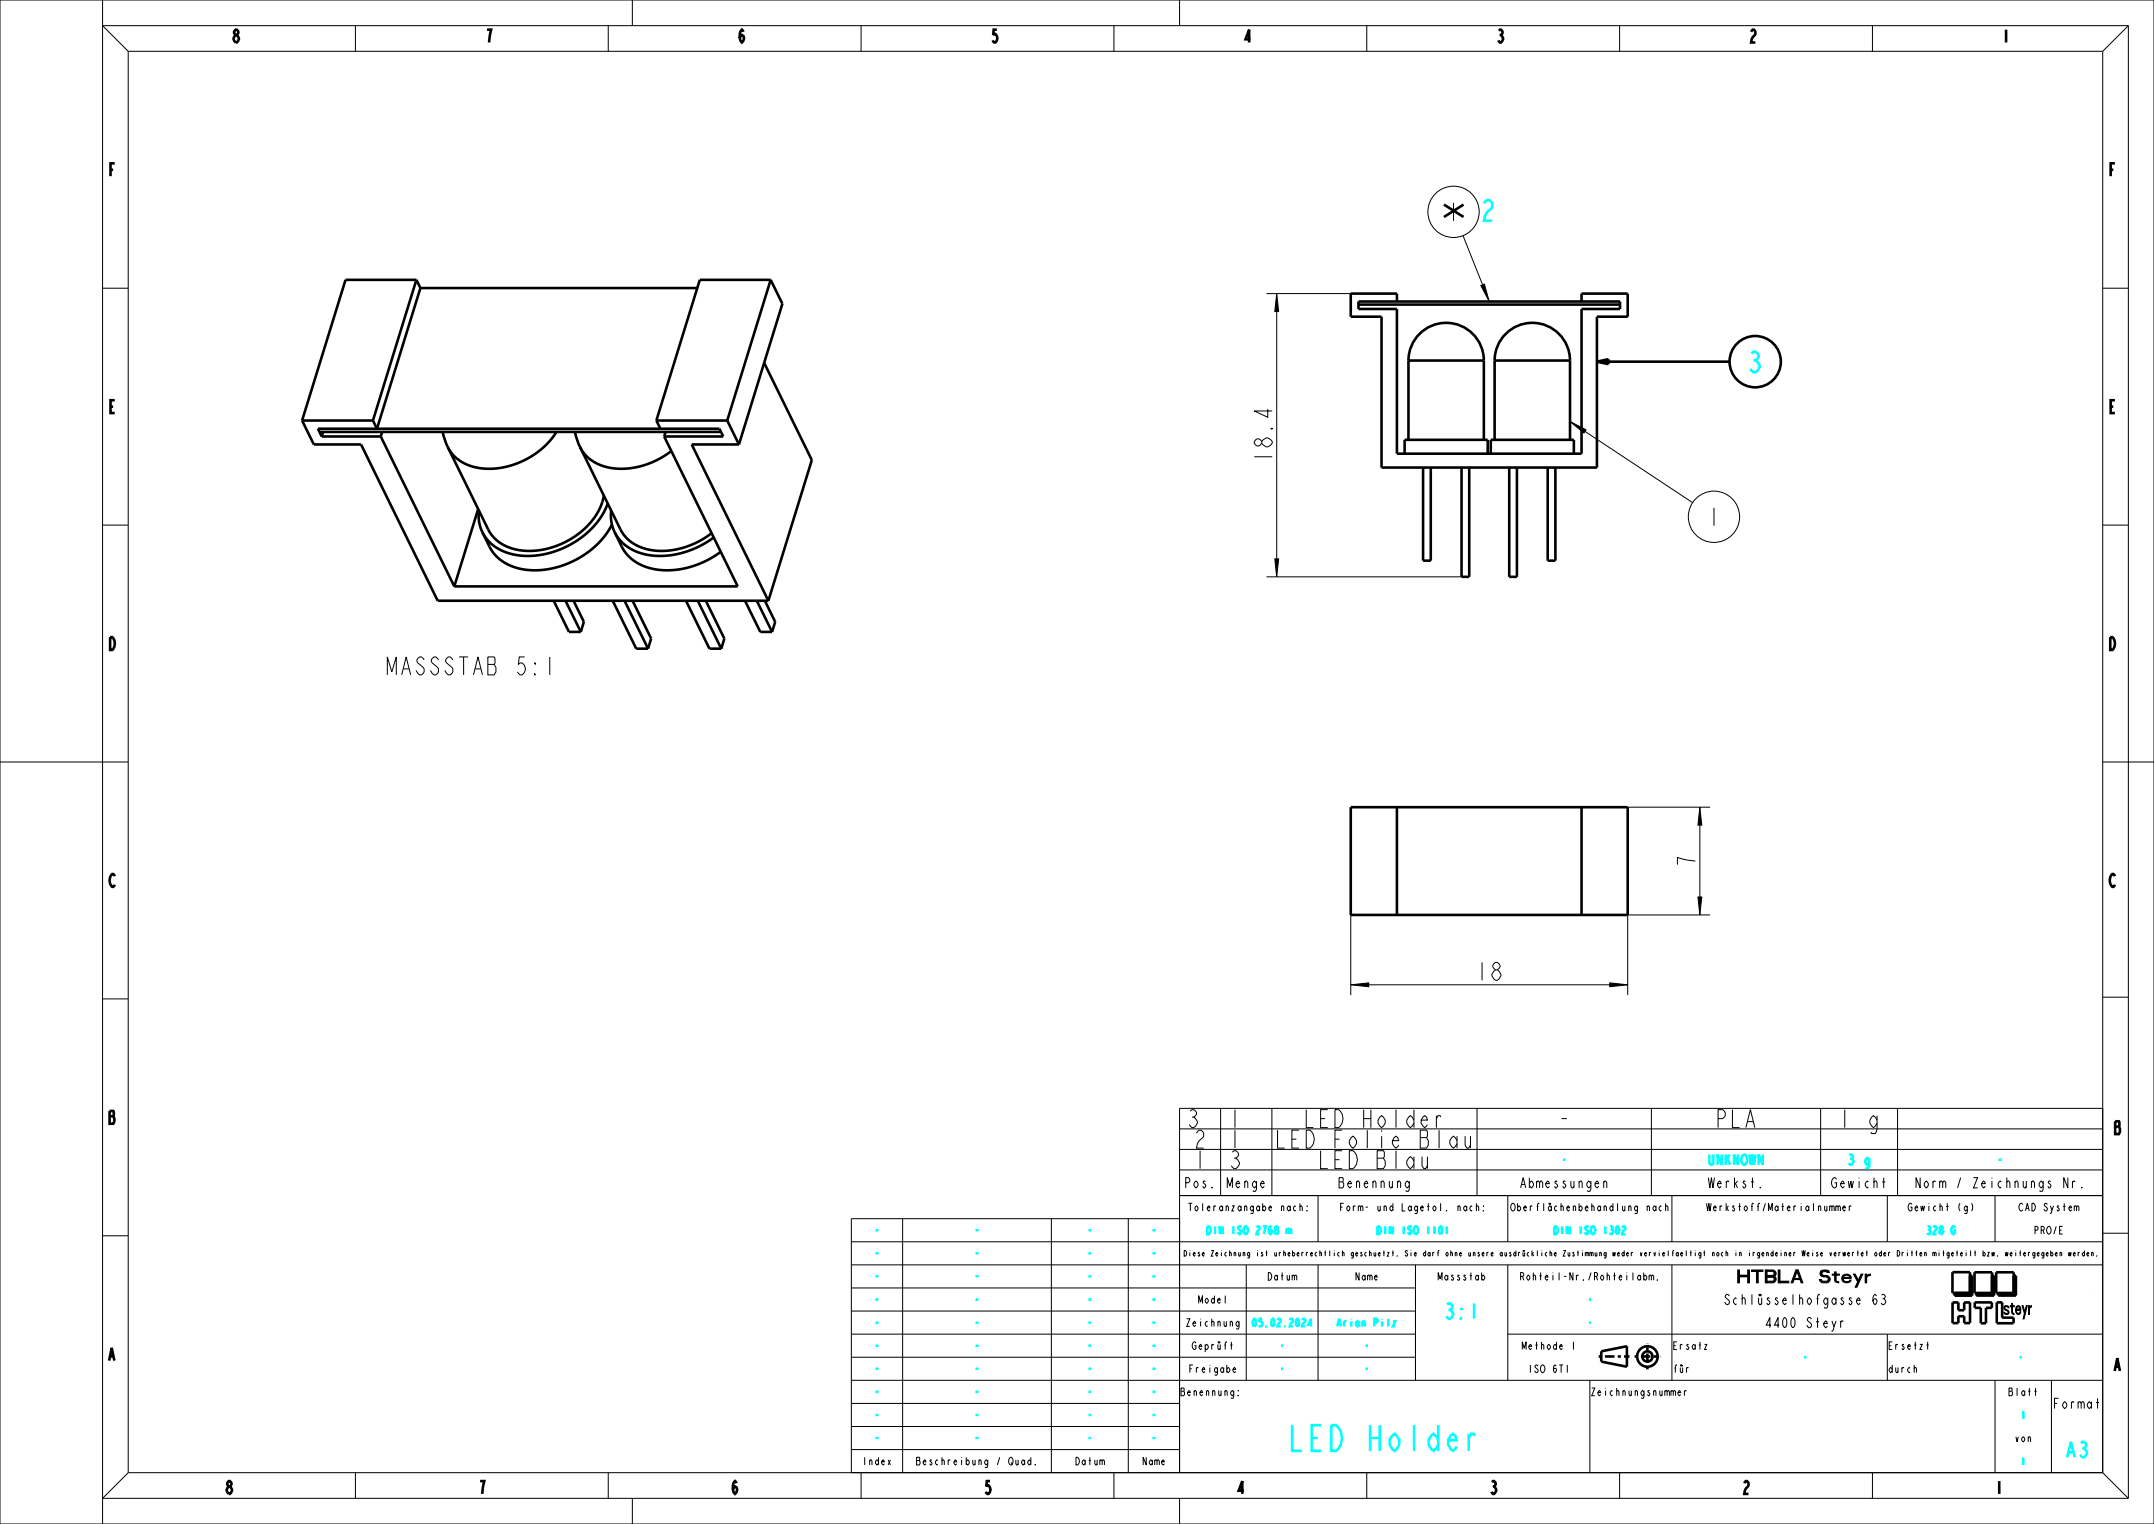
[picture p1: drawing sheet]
<svg xmlns="http://www.w3.org/2000/svg" width="420mm" height="297mm" viewBox="0 0 420 297" stroke-linecap="round" stroke-linejoin="round" font-family="sans-serif">
<path d="M311.7 264.4h6M318.7 264.4h5M321.2 266.9v-5" fill="none" stroke="#000" stroke-width=".51" stroke-dasharray=".6 .6 1.9 .6" stroke-linecap="butt"/>
<g fill="none" stroke="#000" stroke-width=".51">
<path d="M81.2 54.5h-13.8l-8.5 27.5M81.2 54.5l-8.5 27.5M81.2 54.5l.8 1.6M82 56.1l-8.5 27.5-.8-1.6M82 56.1h54M150.3 54.5h-13.8l-8.5 27.5M150.3 54.5l-8.5 27.5M150.3 54.5l2.3 4.7-8.5 27.4M264.9 58.8h51v1.4h-7.5v28.2h-36v-28.2h-7.5zM264.9 59.4h51M272.4 58.8v-1.6h-9v4.5h6v29.4h42v-29.4h6v-4.5h-9v1.6M149 70.7l9.3 19-8.5 27.4"/>
<path d="M274.6 70.3a7.3 7.3 0 0 1 7.4-7.4 7.3 7.3 0 0 1 7.3 7.4M274.6 70.3v15.4M274.6 70.3h14.7M289.3 70.3v15.4M291.4 70.3a7.4 7.4 0 0 1 7.4-7.4 7.4 7.4 0 0 1 7.3 7.4M291.4 70.3v15.4M291.4 70.3h14.7M306.1 70.3v15.4M58.9 82l2.3 4.6h9.2l14.9 30.5h64.5M58.9 82h13.8M62.3 84.2h78.3M62.7 85.1l-.7-1.5h78.3l.7 1.5h-11.5"/>
<path d="M62.7 85.1h11.5M63 84.2l-.3 .9M74.2 85.1l14.4 29.2M74.5 84.2l-.3 .9M93.2 99.2l-4.6 15.1M108.5 84.2a15.6 15.6 0 0 1-16.4 6.7 7.8 7.8 0 0 1-5.8-6.7M112.1 84.2a8.2 8.2 0 0 0 8.5 7.2 16.2 16.2 0 0 0 10.3-3.5M128 82h13.8M128 82l.8 1.6M129.5 85.1l14.3 29.2h-55.2M129.8 84.2l-.3 .9M141.8 82l2.3 4.6"/>
<path d="M144.1 86.6h-9.2l14.9 30.5M277.5 91.1v18.2h1.5v-18.2M285 91.1v21.3h1.5v-21.3M294.3 91.1v21.3h1.5v-21.3M301.8 91.1v18.2h1.5v-18.2M108 117.1l2.9 6h2.3M110.3 117.1l2.9 6M111.8 117.1l2 4.1-.6 1.9M119.5 117.1l4.6 9.3h2.3M121.8 117.1l4.6 9.3M123.3 117.1l3.7 7.4-.6 1.9M133.8 117.1l4.5 9.3h2.3"/>
<path d="M136.1 117.1l4.5 9.3M137.6 117.1l3.6 7.4-.6 1.9M145.3 117.1l2.9 6h2.3M147.6 117.1l2.9 6M149.1 117.1l2.1 4.1-.7 1.9M263.4 157.3h54v21h-54zM272.4 157.3v21M308.4 157.3v21M380.7 247.9h3.4v4.1h-3.4zM380.7 253.8h1.2v1.5h1.1v-1.5h1.1v4h-1.1v-1.3h-1.1v1.3h-1.2zM384.1 248.6h.4v3.9h-3.4v-.5M385 247.9h3.4v4.1h-3.4z"/>
<path d="M385 253.8h3.4v1.1h-1.2v3h-1v-3h-1.2zM388.4 248.6h.4v3.9h-3.4v-.5M389.2 247.9h3.4v4.1h-3.4zM390.4 253.8h-1.1v4.1h3.3M392.6 248.6h.5v3.9h-3.5v-.5M312.2 263.4l5-1v4l-5-1z"/>
<circle cx="321.2" cy="264.4" r="2"/>
<circle cx="321.2" cy="264.4" r="1"/>
</g>
<g fill="none" stroke="#000" stroke-width=".19">
<path d="M0 0h420v297h-420zM20 0v297M25 10v277M25 10h385M69.3 5v5M118.6 5v5M123.3 0v5M167.9 5v5M217.2 5v5M230 0v5M266.5 5v5M315.8 5v5"/>
<path d="M365.1 5v5M410 10v277M415 5h-395l5 5M415 5l-5 5M415 5v287M20 56.2h5M246.9 57.2h16.5M248.9 57.2l.4 3.5h-.7zM410 56.2h5M248.9 60.7v48.2M20 102.3h5M246.9 112.4h38.1"/>
<path d="M248.6 108.9h.7l-.4 3.5zM410 102.3h5M0 148.5h25M317.4 157.3h16M331.4 157.3l.4 3.5h-.7zM410 148.5h10M263.4 178.3v15.6M331.1 174.8h.7l-.4 3.5zM331.4 160.8v14M333.4 178.3h-16v15.6M20 194.7h5M263.4 191.9l3.5-.4v.8z"/>
<path d="M266.9 191.9h47M313.9 191.5l3.5 .4-3.5 .4zM410 194.3h5M238 216v17M248 216v17M288 216v17M322 216v17M355 216v17M370 216v17M410 216h-180v71M176 237.5v49.5M205 237.5v49.5"/>
<path d="M220 237.5v49.5M230 237.5h-64v49.5M230 233h180M230 228h180M230 224h180M230 220h180M257 233v9M294 233v9M326 233v9M368 233v9M389 233v9M20 240.8h5"/>
<path d="M166 242h244M166 246.5h244M166 251h110M166 255.5h110M243 246.5v22.5M257 246.5v22.5M276 246.5v22.5M294 246.5v22.5M326 246.5v22.5M381.2 252h-.1M381.3 252l-.2 .1M381.4 252l-.3 .2"/>
<path d="M381.5 252l-.4 .3M381.5 252l-.4 .4M381.6 252l-.5 .5M381.7 252l-.5 .5M381.8 252l-.5 .5M381.9 252l-.5 .5M382 252l-.5 .5M382.1 252l-.5 .5M382.2 252l-.5 .5M382.3 252l-.6 .5M382.3 252l-.5 .5M382.4 252l-.5 .5"/>
<path d="M382.5 252l-.5 .5M382.6 252l-.5 .5M382.7 252l-.5 .5M382.8 252l-.5 .5M382.9 252l-.5 .5M383 252l-.5 .5M383.1 252l-.6 .5M383.2 252l-.6 .5M383.2 252l-.5 .5M383.3 252l-.5 .5M383.4 252l-.5 .5M383.5 252l-.5 .5"/>
<path d="M383.6 252l-.5 .5M383.7 252l-.5 .5M383.8 252l-.5 .5M383.9 252l-.5 .5M384 252l-.6 .5M384.1 252l-.6 .5M384.1 248.6h.1M384.2 248.6l-.1 .1M384.3 248.6l-.2 .2M384.4 248.6l-.3 .3M384.5 248.6l-.4 .4M384.5 252.5h.1"/>
<path d="M384.5 252.4l-.1 .1M384.5 252.3l-.2 .2M384.5 252.2l-.2 .3M384.5 252.1l-.3 .4M384.5 252l-.4 .5M384.5 251.9l-.5 .6M384.5 251.9l-.6 .6M384.5 251.8l-.7 .7M384.5 251.7l-.8 .8M384.5 251.6l-.9 .9M384.5 251.5l-.4 .4M384.5 251.4l-.4 .4"/>
<path d="M384.5 251.3l-.4 .4M384.5 251.2l-.4 .5M384.5 251.1l-.4 .5M384.5 251l-.4 .5M384.5 251l-.4 .4M384.5 250.9l-.4 .4M384.5 250.8l-.4 .4M384.5 250.7l-.4 .4M384.5 250.6l-.4 .4M384.5 250.5l-.4 .4M384.5 250.4l-.4 .4M384.5 250.3l-.4 .5"/>
<path d="M384.5 250.2l-.4 .5M384.5 250.1l-.4 .5M384.5 250.1l-.4 .4M384.5 250l-.4 .4M384.5 249.9l-.4 .4M384.5 249.8l-.4 .4M384.5 249.7l-.4 .4M384.5 249.6l-.4 .4M384.5 249.5l-.4 .4M384.5 249.4l-.4 .5M384.5 249.3l-.4 .5M384.5 249.3l-.4 .4"/>
<path d="M384.5 249.2l-.4 .4M384.5 249.1l-.4 .4M384.5 249l-.4 .4M384.5 248.9l-.4 .4M384.5 248.8l-.4 .4M384.5 248.7l-.4 .4M385.4 252h.1M385.5 252l-.1 .1M385.6 252l-.2 .2M385.7 252l-.3 .3M385.7 252l-.3 .4M385.8 252l-.4 .5"/>
<path d="M385.9 252l-.5 .5M386 252l-.5 .5M386.1 252l-.5 .5M386.2 252l-.5 .5M386.3 252l-.5 .5M386.4 252l-.5 .5M386.5 252l-.5 .5M386.6 252l-.5 .5M386.6 252l-.4 .5M386.7 252l-.4 .5M386.8 252l-.5 .5M386.9 252l-.5 .5"/>
<path d="M387 252l-.5 .5M387.1 252l-.5 .5M387.2 252l-.5 .5M387.3 252l-.5 .5M387.4 252l-.5 .5M387.4 252l-.4 .5M387.5 252l-.4 .5M387.6 252l-.5 .5M387.7 252l-.5 .5M387.8 252l-.5 .5M387.9 252l-.5 .5M388 252l-.5 .5"/>
<path d="M388.1 252l-.5 .5M388.2 252l-.5 .5M388.3 252l-.5 .5M388.3 252l-.4 .5M388.4 248.6h.1M388.5 248.6l-.1 .1M388.6 248.6l-.2 .2M388.7 248.6l-.3 .3M388.8 248.6l-.4 .4M388.8 252.4v.1M388.8 252.3l-.1 .2M388.8 252.2l-.2 .3"/>
<path d="M388.8 252.2l-.3 .3M388.8 252.1l-.4 .4M388.8 252l-.5 .5M388.8 251.9l-.6 .6M388.8 251.8l-.7 .7M388.8 251.7l-.8 .8M388.8 251.6l-.8 .9M388.8 251.5l-.4 .4M388.8 251.4l-.4 .4M388.8 251.3l-.4 .5M388.8 251.3l-.4 .4M388.8 251.2l-.4 .4"/>
<path d="M388.8 251.1l-.4 .4M388.8 251l-.4 .4M388.8 250.9l-.4 .4M388.8 250.8l-.4 .4M388.8 250.7l-.4 .4M388.8 250.6l-.4 .4M388.8 250.5l-.4 .4M388.8 250.4l-.4 .4M388.8 250.3l-.4 .4M388.8 250.2l-.4 .4M388.8 250.1l-.4 .4M388.8 250l-.4 .4"/>
<path d="M388.8 249.9l-.4 .4M388.8 249.8l-.4 .4M388.8 249.7l-.4 .4M388.8 249.6l-.4 .4M388.8 249.5l-.4 .4M388.8 249.4l-.4 .4M388.8 249.3l-.4 .4M388.8 249.2l-.4 .4M388.8 249.1l-.4 .4M388.8 249l-.4 .4M388.8 248.9l-.4 .4M388.8 248.8l-.4 .4"/>
<path d="M388.8 248.7l-.4 .4M389.7 252l-.1 .1M389.8 252l-.2 .1M389.9 252l-.3 .2M390 252l-.4 .3M390 252l-.4 .4M390.1 252l-.4 .5M390.2 252l-.4 .5M390.3 252l-.5 .5M390.4 252l-.5 .5M390.5 252l-.5 .5M390.6 252l-.5 .5"/>
<path d="M390.7 252l-.5 .5M390.8 252l-.5 .5M390.9 252l-.5 .5M390.9 252l-.4 .5M391 252l-.4 .5M391.1 252l-.4 .5M391.2 252l-.5 .5M391.3 252l-.5 .5M391.4 252l-.5 .5M391.5 252l-.5 .5M391.6 252l-.5 .5M391.7 252l-.5 .5"/>
<path d="M391.8 252l-.5 .5M391.8 252l-.4 .5M391.9 252l-.4 .5M392 252l-.5 .5M392.1 252l-.5 .5M392.2 252l-.5 .5M392.3 252l-.5 .5M392.4 252l-.5 .5M392.5 252l-.5 .5M392.6 252l-.5 .5M392.7 248.6h-.1M392.7 248.6l-.1 .1"/>
<path d="M392.8 248.6l-.2 .2M392.9 248.6l-.3 .3M393 248.6l-.4 .4M393.1 252.5h.1M393.1 252.4l-.1 .1M393.1 252.3l-.2 .2M393.1 252.2l-.3 .3M393.1 252.1l-.4 .4M393.1 252l-.5 .5M393.1 251.9l-.6 .6M393.1 251.9l-.7 .6M393.1 251.8l-.7 .7"/>
<path d="M393.1 251.7l-.8 .8M393.1 251.6l-.9 .9M393.1 251.5l-.5 .4M393.1 251.4l-.5 .4M393.1 251.3l-.5 .5M393.1 251.2l-.5 .5M393.1 251.1l-.5 .5M393.1 251l-.5 .5M393.1 251l-.5 .4M393.1 250.9l-.5 .4M393.1 250.8l-.5 .4M393.1 250.7l-.5 .4"/>
<path d="M393.1 250.6l-.5 .4M393.1 250.5l-.5 .4M393.1 250.4l-.5 .5M393.1 250.3l-.5 .5M393.1 250.2l-.5 .5M393.1 250.1l-.5 .5M393.1 250.1l-.5 .4M393.1 250l-.5 .4M393.1 249.9l-.5 .4M393.1 249.8l-.5 .4M393.1 249.7l-.5 .4M393.1 249.6l-.5 .4"/>
<path d="M393.1 249.5l-.5 .5M393.1 249.4l-.5 .5M393.1 249.3l-.5 .5M393.1 249.2l-.5 .5M393.1 249.2l-.5 .4M393.1 249.1l-.5 .4M393.1 249l-.5 .4M393.1 248.9l-.5 .4M393.1 248.8l-.5 .4M393.1 248.7l-.5 .4M393.1 248.6l-.5 .5M410 240.3h5"/>
<path d="M166 260h110M166 264.5h110M166 269h244M166 273.5h64M166 278h64M294 260h116M310 269v18M368 260v9M389 269v18M400 269v18M25 287l-5 5h395M25 287h385"/>
<path d="M69.3 287v5M118.6 287v5M123.3 292v5M166 282.5h64M167.9 287v5M217.2 287v5M230 292v5M266.5 287v5M315.8 287v5M365.1 287v5M410 287l5 5"/>
</g>
<path d="M248.9 57.2l.4 3.5h-.7zM248.6 108.9h.7l-.4 3.5zM331.4 157.3l.4 3.5h-.7zM331.1 174.8h.7l-.4 3.5zM263.4 191.9l3.5-.4v.8zM313.9 191.5l3.5 .4-3.5 .4z" fill="#000"/>
<path d="M408.5 252.2v.1" fill="none" stroke="#0ff" stroke-width=".51"/>
<!-- layer: ACHSEN -->
<path d="M87.3 87.2l7.9 16a8.4 8.4 0 0 0 7.8 4.2 15.7 15.7 0 0 0 14.1-8.7l.6-2.1M93.4 99.5v.3a7.5 7.5 0 0 0 .7 3.9M113.1 87.2l7.9 16a8.7 8.7 0 0 0 8.6 4.2 16.4 16.4 0 0 0 9.2-3.5M118.5 98.1a16.9 16.9 0 0 1-13.4 10.1 10.9 10.9 0 0 1-10.2-3.2l-.8-1.3M119.2 99.5l-.1 .3a7.5 7.5 0 0 0 .8 3.9M273.9 88.4v-2.7h16.2v2.7M290.7 88.4v-2.7h16.2v2.7M119.3 102.2a17.2 17.2 0 0 1-18.4 8.5 8.3 8.3 0 0 1-5.5-4.2l-1.3-2.8M119.9 103.7l1.3 2.8a9.3 9.3 0 0 0 8.7 4.6 17.9 17.9 0 0 0 10.6-3.6M119.9 103.7a9.3 9.3 0 0 0 8.6 4.6 17.9 17.9 0 0 0 10.7-3.6" fill="none" stroke="#000" stroke-width=".51"/>
<!-- layer: ZEICH_ELEMENTE -->
<g fill="none" stroke="#000" stroke-width=".19">
<path d="M285.3 45.9l3.8 9.6M288.7 55.6l.7-.2 1 3.4zM306.1 82.1l3.2 1.7-.5 .6zM309 84.1l21 13.9M230.9 243.7a.55 .55 0 0 1 .5 .6 .55 .55 0 0 1-.5 .5zM290.7 244.3h.4l-.1-.2a.41 .41 0 0 0-.3 .3 .41 .41 0 0 0 .3 .4l.1-.2M292.9 244.3l-.2-.2a.41 .41 0 0 0-.2 .3 .41 .41 0 0 0 .2 .4l.2-.3M355 244.3h.4l-.2-.2a.41 .41 0 0 0-.2 .3 .41 .41 0 0 0 .2 .4l.2-.2M408.8 244.7l.1 .1z"/>
<circle cx="283.4" cy="41.3" r="5"/>
<circle cx="334.2" cy="100.7" r="5"/>
</g>
<path d="M288.7 55.6l.7-.2 1 3.4zM306.1 82.1l3.2 1.7-.5 .6z" fill="#000"/>
<g fill="none" stroke="#000" stroke-width=".51">
<path d="M311.4 70.5l2.2-.5v1zM311.4 70.5h25.8"/>
<circle cx="342.2" cy="70.5" r="5"/>
</g>
<text font-size="6.5" fill="#0ff" x="251.5" y="282.8">LED Holder</text>
<g font-size="5.2" fill="#0ff">
<text x="288.6" y="43">2</text>
<text x="340.5" y="72.5">3</text>
</g>
<g font-size="4.6">
<text x="281.9" y="43">1</text>
<text x="248.1" y="90.4" transform="rotate(-90 248.1 90.4)">18.4</text>
<text x="332.7" y="102.5">1</text>
<text x="75.6" y="131.5">MASSSTAB 5:1</text>
<text x="330.6" y="169.2" transform="rotate(-90 330.6 169.2)">7</text>
<text x="287.6" y="191">18</text>
<text x="231.3" y="219.8">3</text>
<text x="239.4" y="219.8">1</text>
<text x="254.4" y="219.8">LED Holder</text>
<text x="303.6" y="219.8">-</text>
<text x="334.4" y="219.8">PLA</text>
<text x="358.4" y="219.8">1 g</text>
<text x="232.6" y="227.8">1</text>
<text x="232.6" y="223.8">2</text>
<text x="239.4" y="227.8">3</text>
<text x="239.4" y="223.8">1</text>
<text x="248.9" y="223.8">LED Folie Blau</text>
<text x="257.1" y="227.8">LED Blau</text>
</g>
<g font-size="3.9" fill="#0ff">
<text x="281.5" y="257">3:1</text>
<text x="402.7" y="284">A3</text>
</g>
<g font-size="3.3">
<text x="45.2" y="8.3">8</text>
<text x="94.5" y="8.3">7</text>
<text x="143.8" y="8.3">6</text>
<text x="193.1" y="8.3">5</text>
<text x="242.4" y="8.3">4</text>
<text x="291.7" y="8.3">3</text>
<text x="341" y="8.3">2</text>
<text x="390.3" y="8.3">1</text>
<text x="21.1" y="34.3">F</text>
<text x="411.1" y="34.3">F</text>
<text x="21.1" y="80.5">E</text>
<text x="411.1" y="80.5">E</text>
<text x="21.1" y="126.7">D</text>
<text x="411.1" y="126.7">D</text>
<text x="21.2" y="172.8">C</text>
<text x="411.2" y="172.8">C</text>
<text x="21.1" y="219">B</text>
<text x="412.1" y="221">B</text>
<text x="337.3" y="250">HTBLA</text>
<text x="353.3" y="250">Steyr</text>
<text x="390.7" y="256.2">steyr</text>
<text x="21" y="265.2">A</text>
<text x="412" y="267.2">A</text>
<text x="43.9" y="291.1">8</text>
<text x="93.2" y="291.1">7</text>
<text x="142.5" y="291.1">6</text>
<text x="191.8" y="291.1">5</text>
<text x="241.1" y="291.1">4</text>
<text x="290.4" y="291.1">3</text>
<text x="339.7" y="291.1">2</text>
<text x="389" y="291.1">1</text>
</g>
<g font-size="2.6" fill="#0ff">
<text x="304.2" y="227">-</text>
<text x="333" y="227">UNKNOWN</text>
<text x="360.2" y="227">3 g</text>
<text x="389.2" y="227">-</text>
<text x="170.3" y="240.8">-</text>
<text x="170.3" y="245.3">-</text>
<text x="189.8" y="240.8">-</text>
<text x="189.8" y="245.3">-</text>
<text x="211.8" y="240.8">-</text>
<text x="211.8" y="245.3">-</text>
<text x="224.3" y="240.8">-</text>
<text x="224.3" y="245.3">-</text>
<text x="170.3" y="249.8">-</text>
<text x="189.8" y="249.8">-</text>
<text x="211.8" y="249.8">-</text>
<text x="224.3" y="249.8">-</text>
<text x="170.3" y="254.3">-</text>
<text x="189.8" y="254.3">-</text>
<text x="211.8" y="254.3">-</text>
<text x="224.3" y="254.3">-</text>
<text x="170.3" y="258.8">-</text>
<text x="170.3" y="263.3">-</text>
<text x="189.8" y="258.8">-</text>
<text x="189.8" y="263.3">-</text>
<text x="211.8" y="258.8">-</text>
<text x="211.8" y="263.3">-</text>
<text x="224.3" y="258.8">-</text>
<text x="224.3" y="263.3">-</text>
<text x="170.3" y="267.8">-</text>
<text x="189.8" y="267.8">-</text>
<text x="211.8" y="267.8">-</text>
<text x="224.3" y="267.8">-</text>
<text x="170.3" y="272.3">-</text>
<text x="189.8" y="272.3">-</text>
<text x="211.8" y="272.3">-</text>
<text x="224.3" y="272.3">-</text>
<text x="170.3" y="276.8">-</text>
<text x="170.3" y="281.3">-</text>
<text x="189.8" y="276.8">-</text>
<text x="189.8" y="281.3">-</text>
<text x="211.8" y="276.8">-</text>
<text x="211.8" y="281.3">-</text>
<text x="224.3" y="276.8">-</text>
<text x="224.3" y="281.3">-</text>
</g>
<g font-size="2.6">
<text x="230.9" y="231.5">Pos.</text>
<text x="239.1" y="231.5">Menge</text>
<text x="261" y="231.5">Benennung</text>
<text x="296.4" y="231.5">Abmessungen</text>
<text x="333" y="231.5">Werkst.</text>
<text x="357" y="231.5">Gewicht</text>
<text x="373.6" y="231.5">Norm / Zeichnungs Nr.</text>
<text x="336.4" y="254.3">Schlüsselhofgasse 63</text>
<text x="344.2" y="258.8">4400 Steyr</text>
<text x="400.3" y="274.5">Format</text>
</g>
<g font-size="2">
<text x="231.8" y="236">Toleranzangabe nach:</text>
<text x="261.5" y="236">Form- und Lagetol. nach:</text>
<text x="294.8" y="236">Oberflächenbehandlung nach</text>
<text x="333" y="236">Werkstoff/Materialnummer</text>
<text x="372.1" y="236">Gewicht (g)</text>
<text x="393.7" y="236">CAD System</text>
<text x="396.6" y="240.5">PRO/E</text>
<text x="247.1" y="249.5">Datum</text>
<text x="264.2" y="249.5">Name</text>
<text x="280.3" y="249.5">Massstab</text>
<text x="296.5" y="249.5">Rohteil-Nr./Rohteilabm.</text>
<text x="233.6" y="254">Model</text>
<text x="231.2" y="258.5">Zeichnung</text>
<text x="232.4" y="263">Geprüft</text>
<text x="296.7" y="263">Methode I</text>
<text x="326.1" y="263">Ersatz</text>
<text x="368.1" y="263">Ersetzt</text>
<text x="231.8" y="267.5">Freigabe</text>
<text x="297.9" y="267.5">ISO 6T1</text>
<text x="326.1" y="267.5">für</text>
<text x="368.1" y="267.5">durch</text>
<text x="230.1" y="272">Benennung:</text>
<text x="310.1" y="272">Zeichnungsnummer</text>
<text x="391.6" y="272">Blatt</text>
<text x="392.7" y="281">von</text>
<text x="168.1" y="285.5">Index</text>
<text x="178.8" y="285.5">Beschreibung / Quad.</text>
<text x="209.6" y="285.5">Datum</text>
<text x="222.7" y="285.5">Name</text>
</g>
<g font-size="2" fill="#0ff">
<text x="235.3" y="240.5">DIN ISO 2768 m</text>
<text x="268.5" y="240.5">DIN ISO 1101</text>
<text x="303" y="240.5">DIN ISO 1302</text>
<text x="375.6" y="240.5">328 G</text>
<text x="309.4" y="254">-</text>
<text x="244.1" y="258.5">05.02.2024</text>
<text x="249.4" y="263">-</text>
<text x="260.7" y="258.5">Arian Pilz</text>
<text x="265.9" y="263">-</text>
<text x="309.4" y="258.5">-</text>
<text x="249.4" y="267.5">-</text>
<text x="265.9" y="267.5">-</text>
<text x="351.4" y="265.3">-</text>
<text x="393.4" y="265.3">-</text>
<text x="393.9" y="276.5">1</text>
<text x="393.9" y="285.5">1</text>
</g>
<g font-size="1.4">
<text x="231.4" y="244.8">Diese Zeichnung ist urheberrechtlich geschuetzt. Sie darf ohne unsere</text>
<text x="293.1" y="244.8">ausdrückliche Zustimmung weder vervielfaeltigt noch in irgendeiner Weise</text>
<text x="357.2" y="244.8">verwertet oder Dritten mitgeteilt bzw. weitergegeben werden.</text>
</g>
</svg>
